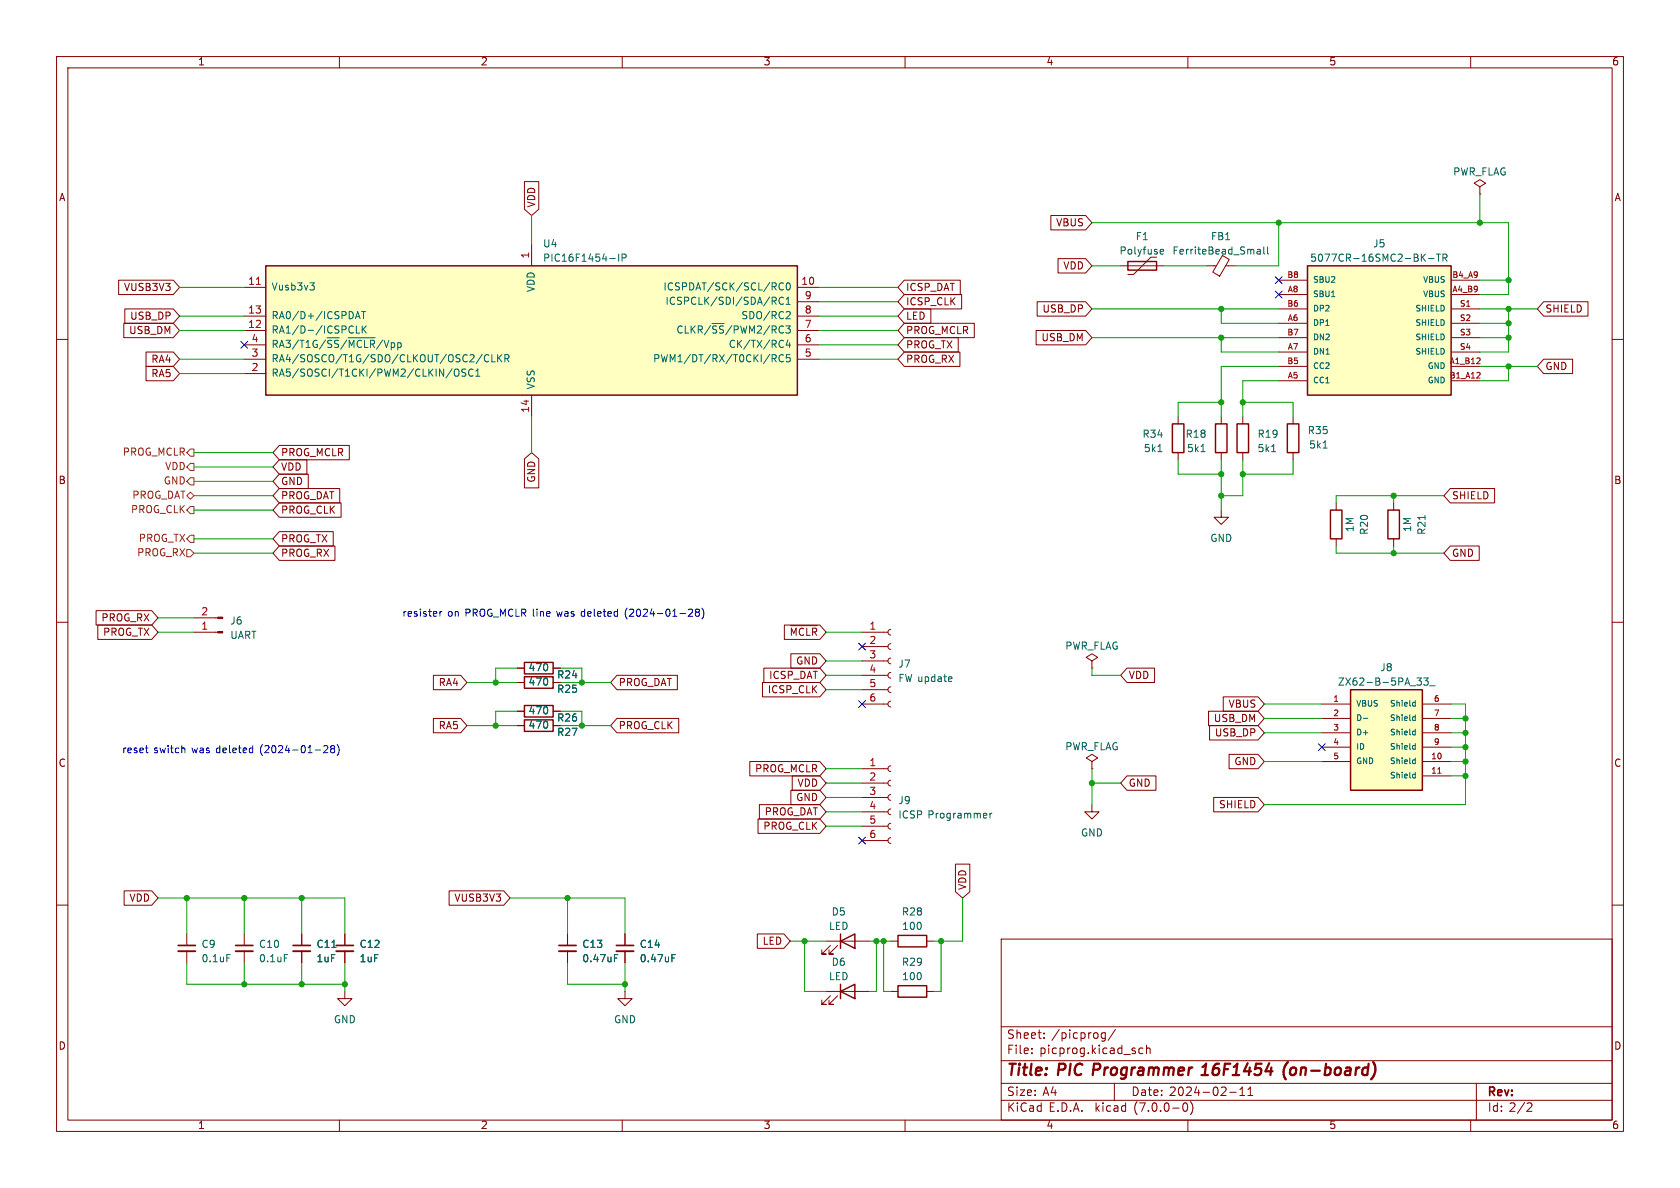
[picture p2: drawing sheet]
<svg xmlns="http://www.w3.org/2000/svg" width="297mm" height="210mm" viewBox="0 0 297 210" stroke-linecap="round" stroke-linejoin="round" font-family="sans-serif">
<g fill="none" stroke="#840000" stroke-width=".18">
<path d="M10 10h277v190h-277zM12 12h273v186h-273zM60 10v2M110 10v2M160 10v2M210 10v2M260 10v2M92.7 32.1h2.6v4.9l-1.3 1.1-1.3-1.1zM185.8 38.1h6.1l1.1 1.3-1.1 1.2h-6.1zM261.6 33l1-.6-1-.6-1 .6 1 .6v1.3M261.6 34.3h.1M10 60h2"/>
<path d="M21 49.5h9.6l1.1 1.3-1.1 1.3h-9.6zM21.9 57.1h8.7l1.1 1.3-1.1 1.3h-8.7zM22.1 54.6h8.5l1.1 1.3-1.1 1.3h-8.5zM43.2 50.8h3.8M43.2 58.4h3.8M43.2 55.9h3.8M94 43.2v3.8M141 50.8h3.8M141 58.4h3.8M141 55.9h3.8M141 53.3h3.8M159.9 49.5h9.9v2.6h-9.9l-1.2-1.3z"/>
<path d="M159.9 59.7h9.5v2.5h-9.5l-1.2-1.2zM159.9 52.1h10.1v2.5h-10.1l-1.2-1.3zM159.9 57.1h12.3v2.6h-12.3l-1.2-1.3zM159.9 54.6h4.7v2.6h-4.7l-1.2-1.3zM183.2 58.4h8.7l1.1 1.3-1.1 1.3h-8.7zM183.4 53.3h8.5l1.1 1.3-1.1 1.3h-8.5zM187 45.7h4.9l1.1 1.3-1.1 1.3h-4.9zM198.1 47h7.6M204.5 45.5h-1l-3.1 3h-1M213.4 47h1.6M216.1 45.2l1.2 .7-1.7 2.9-1.2-.7zM216.7 47h1.7"/>
<path d="M226.1 52.1h5M226.1 57.2h5M226.1 49.5h5M226.1 54.6h5M226.1 59.7h5M256.5 52.1h5.1M256.5 57.2h5.1M256.5 49.5h5.1M256.5 54.6h5.1M256.5 59.7h5.1M272.9 53.3h7.8v2.6h-7.8l-1.1-1.3zM285 60h2"/>
<path d="M25.8 64.8h4.8l1.1 1.2-1.1 1.3h-4.8zM25.8 62.2h4.8l1.1 1.3-1.1 1.3h-4.8zM43.2 66h3.8M43.2 63.5h3.8M43.2 61h3.8M49.4 78.7h12.4v2.6h-12.4l-1.1-1.3zM94 69.9v3.8M141 63.5h3.8M141 61h3.8M159.9 62.2h9.8v2.6h-9.8l-1.2-1.3zM208.3 73.7v1.2M215.9 73.7v1.2"/>
<path d="M219.7 73.7v1.2M226.1 64.8h5M226.1 67.3h5M226.1 62.2h5M228.6 73.7v1.2M256.5 64.8h5.1M256.5 67.3h5.1M256.5 62.2h5.1M272.9 63.5h5.1v2.5h-5.1l-1.1-1.2zM49.4 96.5h9.8v2.6h-9.8l-1.1-1.3zM49.4 83.8h5.1v2.6h-5.1l-1.1-1.3zM49.4 94h9.5v2.5h-9.5l-1.1-1.2z"/>
<path d="M49.4 86.4h10.7v2.5h-10.7l-1.1-1.3zM49.4 88.9h10.9v2.5h-10.9l-1.1-1.2zM49.4 81.3h4.9v2.5h-4.9l-1.1-1.2zM92.7 81.1l1.3-1.1 1.3 1.1v5.1h-2.6zM208.3 80v1.3M215.9 90.2v1.2h1.3l-1.3 1.3-1.3-1.3h1.3M215.9 80v1.3M219.7 80v1.3M228.6 80v1.3M236.2 88.9v1.3M236.2 95.3v1.2M246.4 88.9v1.3"/>
<path d="M246.4 95.3v1.2M256.4 86.4h7.8v2.5h-7.8l-1.1-1.3zM256.4 96.5h5.1v2.6h-5.1l-1.1-1.3zM10 110h2M17 107.9h9.8l1.1 1.3-1.1 1.3h-9.8zM17.3 110.5h9.5l1.1 1.3-1.1 1.2h-9.5zM34.3 111.8h4.2M34.3 109.2h4.2M76.6 119.4h4.8l1.1 1.3-1.1 1.2h-4.8zM91.4 118.1h1.3M97.8 118.1h1.3M109.1 119.4h10.7v2.5h-10.7l-1.2-1.2z"/>
<path d="M135 118.1h9.9l1.1 1.3-1.1 1.3h-9.9zM138.7 110.5h6.2l1.1 1.3-1.1 1.2h-6.2zM139.7 110.6h4.8M139.8 115.6h5.1l1.1 1.2-1.1 1.3h-5.1zM139.9 112.3v-1.3l.4 1 .5-1v1.3M142.1 111.2l-.3-.2-.3 .1-.2 .5M142.6 111v1.3M144.4 111.5l-.1-.4-.6-.1v1.3M152.4 119.4h4.6M152.4 116.8h4.6M152.4 114.3h4.6M152.4 111.8h4.6"/>
<path d="M157.5 118.9l-.4 .1-.1 .4 .1 .3 .4 .2M157.5 116.3l-.4 .2-.1 .3 .1 .4 .4 .1M157.5 113.8l-.4 .1-.1 .4 .1 .4 .4 .1M157.5 111.3l-.4 .1-.1 .3 .1 .4 .4 .2M193 116.8l1.1-.6-1.1-.6-1 .6 1 .6v1.3M193 118.1h.1M199.2 118.1h4.9v2.6h-4.9l-1.1-1.3zM285 110h2M76.6 127h4.8l1.1 1.3-1.1 1.2h-4.8zM91.4 120.7h1.3M91.4 125.7h1.3M91.4 128.3h1.3"/>
<path d="M97.8 120.7h1.3M97.8 125.7h1.3M97.8 128.3h1.3M109.1 127h10.9v2.5h-10.9l-1.2-1.2zM132.6 134.6h12.3l1.1 1.3-1.1 1.3h-12.3zM134.8 120.6h10.1l1.1 1.3-1.1 1.3h-10.1zM139.8 139.7h5.1l1.1 1.3-1.1 1.2h-5.1zM140.1 137.2h4.8l1.1 1.2-1.1 1.3h-4.8zM152.4 124.5h4.6M152.4 121.9h4.6M152.4 138.4h4.6M152.4 135.9h4.6"/>
<path d="M157.5 124l-.4 .1-.1 .3 .1 .4 .4 .2M157.5 121.4l-.4 .1-.1 .4 .1 .4 .4 .1M157.5 137.9l-.4 .2-.1 .3 .1 .4 .4 .1M157.5 135.4l-.4 .1-.1 .4 .1 .3 .4 .2M193 134.6l1.1-.6-1.1-.6-1 .6 1 .6v1.3M193 135.9h.1M199.2 137.2h5.2v2.5h-5.2l-1.1-1.3zM213.7 125.7h8.7l1.1 1.3-1.1 1.3h-8.7zM213.8 128.3h8.6l1.1 1.2-1.1 1.3h-8.6zM216.3 123.2h6.1l1.1 1.3-1.1 1.2h-6.1zM217.3 133.3h5.1l1.1 1.3-1.1 1.3h-5.1zM233.7 124.5h5.1"/>
<path d="M233.7 134.6h5.1M233.7 127h5.1M233.7 129.5h5.1M233.7 132.1h5.1M251.5 124.5h5M251.5 134.6h5M251.5 137.2h5M251.5 127h5M251.5 129.5h5M251.5 132.1h5M10 160h2M21.9 157.5h4.9l1.1 1.3-1.1 1.2h-4.9z"/>
<path d="M79.4 157.5h9.7l1.1 1.3-1.1 1.2h-9.7zM134 144.8h10.9l1.1 1.3-1.1 1.2h-10.9zM134.2 142.2h10.7l1.1 1.3-1.1 1.3h-10.7zM152.4 148.6h4.6M152.4 146.1h4.6M152.4 143.5h4.6M152.4 141h4.6M157.5 148.1l-.4 .1-.1 .4 .1 .3 .4 .2M157.5 145.5l-.4 .2-.1 .3 .1 .4 .4 .2M157.5 143l-.4 .1-.1 .4 .1 .4 .4 .1M157.5 140.5l-.4 .1-.1 .4 .1 .3 .4 .2M168.9 152.8h2.6v4.8l-1.3 1.2-1.3-1.2z"/>
<path d="M193 142.2v1.3h1.3l-1.3 1.3-1.2-1.3h1.2M214.6 141h7.8l1.1 1.2-1.1 1.3h-7.8zM285 160h2M33 165.1v2M33 168.1v2.1M43.2 165.1v2M43.2 168.1v2.1M53.3 165.1v2M53.3 168.1v2.1M61 175.3v1.2h-1.3l1.3 1.3 1.2-1.3h-1.2M61 165.1v2M61 168.1v2.1"/>
<path d="M100.3 165.1v2M100.3 168.1v2.1M110.5 175.3v1.2h1.3l-1.3 1.3-1.3-1.3h1.3M110.5 165.1v2M110.5 168.1v2.1M133.9 165.1h4.7l1.1 1.3-1.1 1.2h-4.7zM146 175.3h7.7M146 166.4h7.7M146.8 176l-1.5 1.5h.7h-.7v-.7M146.8 167.1l-1.5 1.6h.7h-.7v-.8M148.1 176l-1.5 1.5h.7h-.7v-.7M148.1 167.1l-1.5 1.6h.7h-.7v-.8"/>
<path d="M157.5 175.3h1.2M157.5 166.4h1.2M163.8 175.3h1.3M163.8 166.4h1.3M177 166h108v32h-108zM60 198v2M110 198v2M160 198v2M177 194.5h108M177 191.5h108M177 187.5h108M177 181.5h108"/>
<path d="M182.4 186.1v.2M182.4 185.3v.2M184.6 183.4v.2M184.6 182.6v.2M194.7 183.3l.3 .3 .4-.1M195.4 182.6v1.2l-.3 .3-.3-.1M195.4 182.6h-.4l-.3 .2M197 191.5v3M197.2 182l-1.3 1.9M202 185.3h-.4l-.3 .2v.5l.2 .2h.5M202.7 185.4l.2-.1h.4v1M202.7 184.8v1.5"/>
<path d="M209.3 195h.2a.81 .81 0 0 1 .5 .6 .81 .81 0 0 1-.3 .8l-.1 .1a.81 .81 0 0 1-.6-.7 .81 .81 0 0 1 .3-.8zM210 198v2M210.5 194.8a1.74 1.74 0 0 1 0 2.2M217.4 193.1h1.1M219.2 193.7h.8M219.2 192.6l.4-.4v1.5M220.6 193.7h.9M220.6 192.6l.4-.4v1.5M260 198v2M261 191.5v6.5M270.2 195h.5l.1 .4-.9 1.1h.9"/>
</g>
<path d="M212.4 190h1.1M212.6 188.6l.6-.6-.2 2M227.7 187.8a2.35 2.35 0 0 0-.4 3M242.8 187.8v.1" fill="none" stroke="#840000" stroke-width=".4"/>
<g fill="#ffffc2" stroke="#ffffc2" stroke-width=".18">
<path d="M238.8 121.9h12.7v17.8h-12.7z"/>
<path d="M47 47h94v22.9h-94z"/>
<path d="M231.1 47h25.4v22.9h-25.4z"/>
</g>
<g fill="none" stroke="#840000" stroke-width=".25">
<path d="M47 47h94v22.9h-94zM199.4 46.2h5.1v1.6h-5.1zM231.1 47h25.4v22.9h-25.4zM207.3 74.9h2v5.1h-2zM214.9 74.9h2v5.1h-2zM218.7 74.9h2v5.1h-2zM227.6 74.9h2v5.1h-2zM235.2 90.2h2v5.1h-2zM245.4 90.2h2v5.1h-2zM92.7 117.1h5.1v2h-5.1zM92.7 119.6h5.1v2.1h-5.1zM92.7 124.7h5.1v2h-5.1z"/>
<path d="M92.7 127.3h5.1v2h-5.1zM238.8 121.9h12.7v17.8h-12.7zM148.6 175.3l2.5-1.3v2.5zM148.6 166.4l2.5-1.3v2.5zM148.6 165.1v2.5M148.6 174v2.5M158.7 165.4h5.1v2h-5.1zM158.7 174.2h5.1v2.1h-5.1z"/>
</g>
<g fill="none" stroke="#006464" stroke-width=".18">
<path d="M54.8 50h.8l-.5 .5M55.4 50.5l.2 .2-.2 .5M61.6 59.7h4.7M62.8 56.3l.4-1.2 .5 1.2M62.9 56h.6M63 57.6v1.3h.6M63.9 55.1h.7M64 57.6v1.3M64.2 58.2l.6 .7M64.3 55.1v1.2M64.8 57.6l-.8 .7M107.8 45.7h1"/>
<path d="M109.4 44.9v1.3M110 45.6l.6-.1 .1-.2-.1-.3-.6-.1v1.3M120.6 57.7l-.2-.1-.3 .1-.3 .5M121.1 57.6v1.3M122.2 57.6v1.3M122.9 57.6l-.7 .7M124.2 58l-.2-.3-.6-.1v1.3M125.6 57.6l-1.1 1.6M125.9 57.2h2.1M126.7 57.7l-.5-.1-.2 .4M127.9 57.7l-.5-.1-.2 .4M129.4 57.6l-1.1 1.6"/>
<path d="M130.5 58l-.1-.3-.6-.1v1.3M130.9 57.6l.3 1.3M132 57.6l-.3 1.3M132.5 58.9v-1.3l.4 .9 .5-.9v1.3M133.9 57.7l.5-.1 .2 .4M136.1 57.6l-1.1 1.6M136.5 52.5h.5l.2 .3-.1 .3-.6 .1M136.8 53.2l.4 .6M137.2 58l-.1-.3-.6-.1v1.3M138.5 50.1a.6 .6 0 0 0-.8 .4 .6 .6 0 0 0 .6 .8l.2-.2M138.5 52.7a.6 .6 0 0 0-.8 .4 .6 .6 0 0 0 .6 .7l.2-.1M138.5 57.7l-.2-.1-.3 .1-.3 .5"/>
<path d="M138.9 57.6h.8l-.4 .5M139 53.8h.7M139 52.9l.3-.4v1.3M139.1 50.1l.2-.1a.68 .68 0 0 1 .4 .6 .68 .68 0 0 1-.4 .7l-.2-.2-.1-.3zM139.2 55.1h.4l.1 .3-.8 .9h.8M139.6 58.2l.1 .1-.1 .5M205.2 44.9h.4M205.2 44.1h.3l.2 .3-.6 .1M222.3 44.9h.5M222.3 44.1h.5v.8M222.8 44.4l-.5 .1M223.4 43.6v1.1l.2 .2"/>
<path d="M224.1 43.6v1.1l.2 .2M251.5 45.5l.5 .7M252 44.9l-.7 .7M252.5 45.7h1M253.9 44.9h.8M254.3 44.9v1.3M255.1 45.6l.6-.1 .1-.2v-.3l-.7-.1v1.3M255.4 45.6l.4 .6M49 60.6l-.1-.4h-.6v1.2M49.4 61.4l.4-1.2 .4 1.2M50.5 60.2h.8l-.4 .4M52.8 60.1l-1.1 1.6"/>
<path d="M53 60.2h.8M53.4 60.2v1.2M54.1 60.5l.4-.3v1.2M56 60.2h-.4l-.3 .5M57.6 60.1l-1.1 1.6M58.6 60.2h-.4l-.3 .3M59.9 60.2h-.5l-.3 .3M61.3 60.1l-1.1 1.6M61.7 61.4v-1.2l.5 .9 .4-.9v1.2M63.9 60.3l-.2-.1h-.3l-.3 .5M64.5 60.2v1.2M66.2 60.6l-.1-.4h-.6v1.2"/>
<path d="M67.7 60.1l-1.1 1.6M67.9 60.2l.4 1.2 .4-1.2M80.5 65.3l.1-.1a.43 .43 0 0 1 .5 .5v.4a.42 .42 0 0 1-.4 .4 .42 .42 0 0 1-.4-.4v-.4zM82.4 65.3l-.5-.1-.2 .2v.3l.5 .3 .2 .3-.3 .2-.5-.1M83.6 65.4a.6 .6 0 0 0-.8 .4 .6 .6 0 0 0 .6 .7l.2-.1M84.1 66.5h.7M84.1 65.6l.4-.4v1.3M86.4 62.8a.6 .6 0 0 0-.8 .4 .6 .6 0 0 0 .6 .8l.2-.2M87 62.7v1.3h.6M88 62.7v1.3M88.2 63.2l.5 .8M88.7 62.7l-.7 .7"/>
<path d="M89.3 63.4l.6-.1 .1-.2-.1-.3-.6-.1v1.3M89.6 63.4l.4 .6M136.5 62.7h.5l.2 .2-.1 .4-.6 .1M136.8 63.4l.4 .6M138.5 62.8a.6 .6 0 0 0-.8 .4 .6 .6 0 0 0 .6 .8l.2-.2M138.5 61.3l-.1 .1M139.3 60.1l-.3 .9h.8M139.6 60.6v.8M139.7 62.7h-.7v.6l.2-.1h.4l.1 .2v.4l-.2 .2-.5-.2M204.7 79.8h.7M212.3 79.8h.7M224.8 79.8h.7"/>
<path d="M233.9 79.2h.7M168.1 119.6l.2 .3-.6 .2M250.5 119.8h.8l-.4 .5 .3 .2 .1 .4-.3 .2h-.3M251.7 119.8h.8l-.4 .5 .3 .2v.5l-.2 .1-.5-.1M168.2 120.4l-.1 .1M241 127h.8M249.9 134.3l.3 .1M249.9 136.9h.3M249.9 124.2h.3M249.9 126.7h.3M249.9 129.2l.3 .1M249.9 131.8h.3"/>
<path d="M250.2 123.8v1M250.2 126.4v1M250.2 128.9v1M250.2 131.4v1.1M250.2 134v1M250.2 136.5v1M250.2 134.9l-.3 .1M250.2 137.5h-.3M250.2 124.8h-.3M250.2 127.3l-.3 .1M250.2 129.9h-.3M250.2 132.4l-.3 .1"/>
<path d="M252.7 121.2h1M174.4 143.8l.1 .3-.6 .1M175 143.8v.8M175.4 143.8l-.4 .2M40.1 168.7h.6M50.3 168.7h.6M108.6 168.7h.6M108.6 169.4h.4M118.8 168.7h.6M118.8 169.4h.4"/>
</g>
<path d="M45.3 50.3h.8M254.2 136.7h.6" fill="none" stroke="#a90000" stroke-width=".18"/>
<path d="M31.5 168.1h3M41.7 168.1h3M51.8 168.1h3.1M59.4 168.1h3.1M98.8 168.1h3.1M109 168.1h3" fill="none" stroke="#840000" stroke-width=".33"/>
<path d="M31.5 167.1h3M41.7 167.1h3M51.8 167.1h3.1M59.4 167.1h3.1M98.8 167.1h3.1M109 167.1h3" fill="none" stroke="#840000" stroke-width=".3"/>
<g fill="#840000" stroke="#840000" stroke-width=".18">
<path d="M38.5 109.1h.9v.2h-.9z"/>
<path d="M38.5 111.6h.9v.3h-.9z"/>
</g>
<path d="M33.7 79.4h.6v1.2h-.6l-.7-.6zM33 97.2h.7l.6 .6-.6 .6h-.7zM33.7 87l.6 .6-.6 .7-.7-.7zM33.7 89.5h.6v1.3h-.6l-.7-.6zM33.7 84.5h.6v1.2h-.6l-.7-.6zM33.7 81.9h.6v1.3h-.6l-.7-.6zM33.7 94.6h.6v1.3h-.6l-.7-.6z" fill="none" stroke="#725600" stroke-width=".18"/>
<g fill="none" stroke="#0000c2" stroke-width=".18">
<path d="M77.8 108.1v.8M78.1 108.1l-.3 .2M121.7 107.8l.5-.1 .2 .3-.7 .9h.7M123.2 108.2l-.3-.2 .3-.3h.2l.2 .2-.2 .3M123.2 108.2l-.3 .3 .1 .3 .2 .1h.3l.1-.2v-.2l-.2-.3M123.2 108.2h.2M124.1 107.5a1.46 1.46 0 0 1 0 1.9M25.7 132.2h.5M26.1 133.1h.1M32.5 132.2l.2 .2v.7M57.2 131.9l.5-.1 .3 .4-.8 .9h.8M58.7 132.3l-.3 .3v.2l.3 .3 .3-.1 .2-.2-.1-.3-.2-.2"/>
<path d="M58.7 132.3l-.3-.2 .3-.3h.2l.3 .2-.3 .3M58.7 132.3h.2M59.6 131.6a1.46 1.46 0 0 1 0 2"/>
</g>
<g fill="none" stroke="#009600" stroke-width=".18">
<path d="M94 38.1v5.1M193 39.4h73.7v12.7h-5.1M226.1 39.4v7.6h-7.7M261.6 34.3v5.1M31.7 50.8h11.5M31.7 55.9h11.5M31.7 58.4h11.5M144.8 50.8h13.9M144.8 55.9h13.9M144.8 58.4h13.9M144.8 53.3h13.9M193 59.7h33.1"/>
<path d="M193 54.6h33.1M193 47h5.1M205.7 47h7.7M215.9 54.6v2.6h10.2M215.9 59.7v2.5h10.2M261.6 59.7h5.1M261.6 54.6h10.2M261.6 57.2h5.1M261.6 49.5h5.1M266.7 54.6v7.6h-5.1M31.7 66h11.5M31.7 63.5h11.5"/>
<path d="M94 73.7v6.3M144.8 63.5h13.9M144.8 61h13.9M215.9 71.1h-7.6v2.6M219.7 71.1h8.9v2.6M226.1 67.3h-6.4v6.4M226.1 64.8h-10.2v8.9M261.6 64.8h10.2M266.7 64.8v2.5h-5.1M34.3 87.6h14M34.3 90.2h14M34.3 85.1h14"/>
<path d="M34.3 97.8h14M34.3 95.3h14M34.3 82.6h14M34.3 80h14M208.3 81.3v2.5h7.6M215.9 81.3v8.9M219.7 81.3v6.3h-3.8M228.6 81.3v2.5h-8.9M236.2 96.5v1.3h19.1M246.4 87.6v1.3M246.4 96.5v1.3M255.3 87.6h-19.1v1.3"/>
<path d="M27.9 109.2h6.4M27.9 111.8h6.4M91.4 118.1h-3.8v2.6M99.1 118.1h3.8v2.6M146 119.4h6.4M146 111.8h6.4M146 116.8h6.4M193 118.1v1.3h5.1M82.5 120.7h8.9M82.5 128.3h8.9M91.4 125.7h-3.8v2.6M99.1 125.7h3.8v2.6"/>
<path d="M99.1 120.7h8.8M99.1 128.3h8.8M146 138.4h6.4M146 135.9h6.4M146 121.9h6.4M193 138.4h5.1M193 135.9v6.3M223.5 129.5h10.2M223.5 127h10.2M223.5 124.5h10.2M223.5 134.6h10.2M256.5 129.5h2.6"/>
<path d="M256.5 127h2.6M256.5 124.5h2.6v17.7h-35.6M256.5 134.6h2.6M256.5 132.1h2.6M256.5 137.2h2.6M27.9 158.8h33.1v6.3M33 158.8v6.3M43.2 158.8v6.3M53.3 158.8v6.3M90.2 158.8h20.3v6.3M100.3 158.8v6.3M146 143.5h6.4"/>
<path d="M146 146.1h6.4M146 141h6.4M170.2 158.8v7.6h-5.1M33 170.2v3.8h28M43.2 170.2v3.8M53.3 170.2v3.8M61 170.2v5.1M100.3 170.2v3.8h10.2M110.5 170.2v5.1M139.7 166.4h6.3M142.2 166.4v8.9h3.8M153.7 166.4h3.8"/>
<path d="M154.9 166.4v8.9h-1.2M156.2 166.4v8.9h1.3M166.4 166.4v8.9h-1.3"/>
</g>
<g fill="none" stroke="#000084" stroke-width=".18">
<path d="M225.5 51.5l1.2 1.2M225.5 48.9l1.2 1.2M226.7 51.5l-1.2 1.2M226.7 48.9l-1.2 1.2M42.6 60.4l1.2 1.2M43.8 60.4l-1.2 1.2M151.8 113.7l1.2 1.2M153 113.7l-1.2 1.2M151.8 123.9l1.2 1.2M153 123.9l-1.2 1.2M233.1 131.5l1.2 1.2M234.3 131.5l-1.2 1.2"/>
<path d="M151.8 148l1.2 1.2M153 148l-1.2 1.2"/>
</g>
<g fill="#009600" stroke="#009600" stroke-width=".18">
<circle cx="259.1" cy="127" r=".46"/>
<circle cx="246.4" cy="97.8" r=".46"/>
<circle cx="259.1" cy="134.6" r=".46"/>
<circle cx="259.1" cy="137.2" r=".46"/>
<circle cx="246.4" cy="87.6" r=".46"/>
<circle cx="259.1" cy="129.5" r=".46"/>
<circle cx="259.1" cy="132.1" r=".46"/>
<circle cx="266.7" cy="49.5" r=".46"/>
<circle cx="266.7" cy="54.6" r=".46"/>
<circle cx="266.7" cy="57.2" r=".46"/>
<circle cx="266.7" cy="59.7" r=".46"/>
<circle cx="266.7" cy="64.8" r=".46"/>
<circle cx="261.6" cy="39.4" r=".46"/>
<circle cx="215.9" cy="59.7" r=".46"/>
<circle cx="215.9" cy="54.6" r=".46"/>
<circle cx="226.1" cy="39.4" r=".46"/>
<circle cx="219.7" cy="71.1" r=".46"/>
<circle cx="215.9" cy="71.1" r=".46"/>
<circle cx="215.9" cy="83.8" r=".46"/>
<circle cx="215.9" cy="87.6" r=".46"/>
<circle cx="193" cy="138.4" r=".46"/>
<circle cx="219.7" cy="83.8" r=".46"/>
<circle cx="102.9" cy="120.7" r=".46"/>
<circle cx="142.2" cy="166.4" r=".46"/>
<circle cx="166.4" cy="166.4" r=".46"/>
<circle cx="156.2" cy="166.4" r=".46"/>
<circle cx="154.9" cy="166.4" r=".46"/>
<circle cx="100.3" cy="158.8" r=".46"/>
<circle cx="102.9" cy="128.3" r=".46"/>
<circle cx="61" cy="174" r=".46"/>
<circle cx="53.3" cy="174" r=".46"/>
<circle cx="110.5" cy="174" r=".46"/>
<circle cx="87.6" cy="120.7" r=".46"/>
<circle cx="87.6" cy="128.3" r=".46"/>
<circle cx="53.3" cy="158.8" r=".46"/>
<circle cx="43.2" cy="158.8" r=".46"/>
<circle cx="43.2" cy="174" r=".46"/>
<circle cx="33" cy="158.8" r=".46"/>
</g>
<g font-size="2.8" fill="#840000">
<text x="178" y="190.8">Title:</text>
<text x="187.1" y="190.8">PIC Programmer</text>
<text x="213.8" y="190.8">16F1454</text>
<text x="228.8" y="190.8">(on-board)</text>
</g>
<g font-size="2.1" fill="#840000">
<text x="178" y="183.9">Sheet:</text>
<text x="185.9" y="183.9">/picprog/</text>
<text x="178" y="186.6">File:</text>
<text x="183.8" y="186.6">picprog.kicad_sch</text>
<text x="178" y="196.8">KiCad</text>
<text x="178" y="194">Size:</text>
<text x="184.3" y="194">A4</text>
<text x="185.4" y="196.8">E.D.A.</text>
<text x="193.7" y="196.8">kicad</text>
<text x="200" y="194">Date:</text>
<text x="200.6" y="196.8">(7.0.0-0)</text>
<text x="206.7" y="194">2024-02-11</text>
<text x="263" y="194.2">Rev:</text>
<text x="263" y="196.8">Id: 2/2</text>
</g>
<g font-size="1.8" fill="#840000">
<text x="35" y="11.8">1</text>
<text x="85" y="11.8">2</text>
<text x="135" y="11.8">3</text>
<text x="185" y="11.8">4</text>
<text x="235" y="11.8">5</text>
<text x="285" y="11.8">6</text>
<text x="10.4" y="35.8">A</text>
<text x="285.4" y="35.8">A</text>
<text x="94.9" y="36.7" transform="rotate(-90 94.9 36.7)">VDD</text>
<text x="186.6" y="40.3">VBUS</text>
<text x="187.9" y="47.9">VDD</text>
<text x="21.8" y="51.7">VUSB3V3</text>
<text x="160.2" y="51.7">ICSP_DAT</text>
<text x="22.7" y="59.3">USB_DM</text>
<text x="22.9" y="56.8">USB_DP</text>
<text x="160.2" y="54.3">ICSP_CLK</text>
<text x="160.2" y="59.3">PROG_MCLR</text>
<text x="160.2" y="56.8">LED</text>
<text x="184.2" y="55.5">USB_DP</text>
<text x="273.2" y="55.5">SHIELD</text>
<text x="26.6" y="64.4">RA4</text>
<text x="160.2" y="61.9">PROG_TX</text>
<text x="160.2" y="64.4">PROG_RX</text>
<text x="184" y="60.6">USB_DM</text>
<text x="273.2" y="65.7">GND</text>
<text x="26.6" y="67">RA5</text>
<text x="49.7" y="80.9">PROG_MCLR</text>
<text x="49.7" y="83.5">VDD</text>
<text x="10.3" y="85.8">B</text>
<text x="49.7" y="86">GND</text>
<text x="49.7" y="88.5">PROG_DAT</text>
<text x="94.9" y="85.4" transform="rotate(-90 94.9 85.4)">GND</text>
<text x="256.7" y="88.5">SHIELD</text>
<text x="285.3" y="85.8">B</text>
<text x="49.7" y="91.1">PROG_CLK</text>
<text x="49.7" y="98.7">PROG_RX</text>
<text x="49.7" y="96.2">PROG_TX</text>
<text x="256.7" y="98.7">GND</text>
<text x="17.8" y="110.1">PROG_RX</text>
<text x="18.1" y="112.7">PROG_TX</text>
<text x="139.5" y="113.3">~{MCLR}</text>
<text x="140.6" y="117.8">GND</text>
<text x="77.4" y="121.6">RA4</text>
<text x="109.4" y="121.6">PROG_DAT</text>
<text x="135.6" y="122.8">ICSP_CLK</text>
<text x="135.8" y="120.3">ICSP_DAT</text>
<text x="199.5" y="120.3">VDD</text>
<text x="217.1" y="125.4">VBUS</text>
<text x="77.4" y="129.2">RA5</text>
<text x="109.4" y="129.2">PROG_CLK</text>
<text x="214.5" y="127.9">USB_DM</text>
<text x="214.6" y="130.5">USB_DP</text>
<text x="10.3" y="135.8">C</text>
<text x="133.4" y="136.8">PROG_MCLR</text>
<text x="218.1" y="135.5">GND</text>
<text x="285.3" y="135.8">C</text>
<text x="140.6" y="141.9">GND</text>
<text x="140.9" y="139.3">VDD</text>
<text x="199.5" y="139.3">GND</text>
<text x="215.4" y="143.2">SHIELD</text>
<text x="134.8" y="147">PROG_CLK</text>
<text x="135.1" y="144.4">PROG_DAT</text>
<text x="22.8" y="159.7">VDD</text>
<text x="80.2" y="159.7">VUSB3V3</text>
<text x="171.1" y="157.3" transform="rotate(-90 171.1 157.3)">VDD</text>
<text x="134.7" y="167.3">LED</text>
<text x="10.3" y="185.8">D</text>
<text x="285.3" y="185.8">D</text>
<text x="35" y="199.8">1</text>
<text x="85" y="199.8">2</text>
<text x="135" y="199.8">3</text>
<text x="185" y="199.8">4</text>
<text x="235" y="199.8">5</text>
<text x="285" y="199.8">6</text>
</g>
<g font-size="1.8" fill="#006464">
<text x="256.8" y="31.3">PWR_FLAG</text>
<text x="95.9" y="44">U4</text>
<text x="95.9" y="46.5">PIC16F1454-IP</text>
<text x="197.8" y="45.3">Polyfuse</text>
<text x="200.7" y="42.7">F1</text>
<text x="207.2" y="45.3">FerriteBead_Small</text>
<text x="214" y="42.7">FB1</text>
<text x="231.6" y="46.5">5077CR-16SMC2-BK-TR</text>
<text x="242.7" y="44">J5</text>
<text x="48" y="51.6">Vusb3v3</text>
<text x="94.8" y="51.8" transform="rotate(-90 94.8 51.8)">VDD</text>
<text x="117.1" y="51.6">ICSPDAT/SCK/SCL/RC0</text>
<text x="48" y="59.2">RA1/D-/ICSPCLK</text>
<text x="48" y="56.7">RA0/D+/ICSPDAT</text>
<text x="117.5" y="54.2">ICSPCLK/SDI/SDA/RC1</text>
<text x="119.4" y="59.9">CLKR/~{SS}/PWM2/RC3</text>
<text x="130.9" y="56.7">SDO/RC2</text>
<text x="48" y="64.3">RA4/SOSCO/T1G/SDO/CLKOUT/OSC2/CLKR</text>
<text x="48" y="62.4">RA3/T1G/~{SS}/~{MCLR}/Vpp</text>
<text x="115.3" y="64.3">PWM1/DT/RX/T0CKI/RC5</text>
<text x="128.7" y="61.8">CK/TX/RC4</text>
<text x="48" y="66.9">RA5/SOSCI/T1CKI/PWM2/CLKIN/OSC1</text>
<text x="94.8" y="68.8" transform="rotate(-90 94.8 68.8)">VSS</text>
<text x="201.9" y="77.7">R34</text>
<text x="209.5" y="77.7">R18</text>
<text x="222.3" y="77.7">R19</text>
<text x="231.1" y="77">R35</text>
<text x="202.2" y="80.2">5k1</text>
<text x="209.8" y="80.2">5k1</text>
<text x="222.3" y="80.2">5k1</text>
<text x="231.4" y="79.6">5k1</text>
<text x="239.6" y="94.1" transform="rotate(-90 239.6 94.1)">1M</text>
<text x="242.1" y="94.6" transform="rotate(-90 242.1 94.6)">R20</text>
<text x="249.7" y="94.1" transform="rotate(-90 249.7 94.1)">1M</text>
<text x="252.3" y="94.6" transform="rotate(-90 252.3 94.6)">R21</text>
<text x="213.9" y="96.1">GND</text>
<text x="40.6" y="110.7">J6</text>
<text x="40.6" y="113.2">UART</text>
<text x="93.4" y="118.9">470</text>
<text x="158.8" y="118.3">J7</text>
<text x="188.3" y="115.1">PWR_FLAG</text>
<text x="244" y="118.9">J8</text>
<text x="93.4" y="121.5">470</text>
<text x="98.4" y="120.2">R24</text>
<text x="98.4" y="122.7">R25</text>
<text x="158.8" y="120.8">FW update</text>
<text x="236.5" y="121.5">ZX62-B-5PA_33_</text>
<text x="93.4" y="126.6">470</text>
<text x="93.4" y="129.1">470</text>
<text x="98.4" y="127.8">R26</text>
<text x="98.4" y="130.4">R27</text>
<text x="188.3" y="132.9">PWR_FLAG</text>
<text x="158.8" y="142.4">J9</text>
<text x="158.8" y="145">ICSP Programmer</text>
<text x="191" y="148.1">GND</text>
<text x="35.6" y="167.8">C9</text>
<text x="45.7" y="167.8">C10</text>
<text x="55.9" y="167.8">C11</text>
<text x="63.5" y="167.8">C12</text>
<text x="102.9" y="167.8">C13</text>
<text x="113" y="167.8">C14</text>
<text x="146.5" y="164.7">LED</text>
<text x="147" y="162.1">D5</text>
<text x="159.4" y="162.1">R28</text>
<text x="159.4" y="164.7">100</text>
<text x="35.6" y="170.4">0.1uF</text>
<text x="45.7" y="170.4">0.1uF</text>
<text x="55.9" y="170.4">1uF</text>
<text x="63.5" y="170.4">1uF</text>
<text x="102.9" y="170.4">0.47uF</text>
<text x="113" y="170.4">0.47uF</text>
<text x="146.5" y="173.5">LED</text>
<text x="147" y="171">D6</text>
<text x="159.4" y="171">R29</text>
<text x="159.4" y="173.5">100</text>
<text x="59" y="181.2">GND</text>
<text x="108.5" y="181.2">GND</text>
</g>
<g font-size="1.8" fill="#a90000">
<text x="93.7" y="45.8" transform="rotate(-90 93.7 45.8)">1</text>
<text x="43.8" y="50.5">11</text>
<text x="141.6" y="50.5">10</text>
<text x="142.2" y="53.1">9</text>
<text x="43.8" y="58.2">12</text>
<text x="43.8" y="55.6">13</text>
<text x="142.2" y="58.2">7</text>
<text x="142.2" y="55.6">8</text>
<text x="44.4" y="65.8">2</text>
<text x="44.4" y="63.2">3</text>
<text x="44.4" y="60.7">4</text>
<text x="142.2" y="63.2">5</text>
<text x="142.2" y="60.7">6</text>
<text x="93.7" y="73" transform="rotate(-90 93.7 73)">14</text>
<text x="35.5" y="111.5">1</text>
<text x="35.5" y="109">2</text>
<text x="153.6" y="111.5">1</text>
<text x="153.6" y="114">2</text>
<text x="153.6" y="116.6">3</text>
<text x="153.6" y="119.1">4</text>
<text x="153.6" y="121.7">5</text>
<text x="153.6" y="124.2">6</text>
<text x="153.6" y="135.6">1</text>
<text x="153.6" y="138.2">2</text>
<text x="153.6" y="140.7">3</text>
<text x="153.6" y="143.3">4</text>
<text x="153.6" y="145.8">5</text>
<text x="153.6" y="148.3">6</text>
</g>
<g font-size="1.8" fill="#725600">
<text x="21.6" y="80.8">PROG_MCLR</text>
<text x="29.1" y="83.4">VDD</text>
<text x="23.3" y="88.5">PROG_DAT</text>
<text x="28.8" y="85.9">GND</text>
<text x="23" y="91">PROG_CLK</text>
<text x="24.1" y="98.6">PROG_RX</text>
<text x="24.4" y="96.1">PROG_TX</text>
</g>
<g font-size="1.8" fill="#0000c2">
<text x="71.1" y="109.2">resister</text>
<text x="79.1" y="109.2">on PROG_MCLR line</text>
<text x="98.7" y="109.2">was</text>
<text x="103.1" y="109.2">deleted</text>
<text x="111" y="109.2">(2024-01-28)</text>
<text x="21.6" y="133.4">reset</text>
<text x="27.2" y="133.4">switch</text>
<text x="34" y="133.4">was</text>
<text x="38.4" y="133.4">deleted</text>
<text x="46.3" y="133.4">(2024-01-28)</text>
</g>
<g font-size="1.4" fill="#a90000">
<text x="227.5" y="49.3">B8</text>
<text x="227.6" y="51.8">A8</text>
<text x="256.7" y="51.8">A4_B9</text>
<text x="256.7" y="49.3">B4_A9</text>
<text x="227.5" y="54.4">B6</text>
<text x="227.5" y="59.4">B7</text>
<text x="227.6" y="56.9">A6</text>
<text x="258" y="54.4">S1</text>
<text x="258" y="56.9">S2</text>
<text x="258" y="59.4">S3</text>
<text x="227.5" y="64.5">B5</text>
<text x="227.6" y="62">A7</text>
<text x="256.2" y="64.5">A1_B12</text>
<text x="258" y="62">S4</text>
<text x="227.6" y="67.1">A5</text>
<text x="256.2" y="67.1">B1_A12</text>
<text x="235.6" y="124.2">1</text>
<text x="253.4" y="124.2">6</text>
<text x="235.6" y="126.7">2</text>
<text x="235.6" y="129.3">3</text>
<text x="235.6" y="131.8">4</text>
<text x="253.4" y="126.7">7</text>
<text x="253.4" y="129.3">8</text>
<text x="253.4" y="131.8">9</text>
<text x="235.6" y="134.4">5</text>
<text x="252.9" y="134.4">10</text>
<text x="252.9" y="136.9">11</text>
</g>
<g font-size="1.4" fill="#006464">
<text x="232.2" y="52.8">SBU1</text>
<text x="232.2" y="50.2">SBU2</text>
<text x="251.4" y="52.8">VBUS</text>
<text x="251.4" y="50.2">VBUS</text>
<text x="232.2" y="57.8">DP1</text>
<text x="232.2" y="55.3">DP2</text>
<text x="250.1" y="55.3">SHIELD</text>
<text x="250.1" y="57.8">SHIELD</text>
<text x="232.2" y="62.9">DN1</text>
<text x="232.2" y="65.5">CC2</text>
<text x="232.2" y="60.4">DN2</text>
<text x="250.1" y="60.4">SHIELD</text>
<text x="250.1" y="62.9">SHIELD</text>
<text x="252.2" y="65.5">GND</text>
<text x="232.2" y="68">CC1</text>
<text x="252.2" y="68">GND</text>
<text x="239.8" y="125.2">VBUS</text>
<text x="245.6" y="125.2">Shield</text>
<text x="239.8" y="127.7">D-</text>
<text x="239.8" y="130.2">D+</text>
<text x="245.6" y="127.7">Shield</text>
<text x="245.6" y="130.2">Shield</text>
<text x="239.8" y="132.8">ID</text>
<text x="239.8" y="135.3">GND</text>
<text x="245.6" y="135.3">Shield</text>
<text x="245.6" y="137.9">Shield</text>
<text x="245.6" y="132.8">Shield</text>
</g>
</svg>
